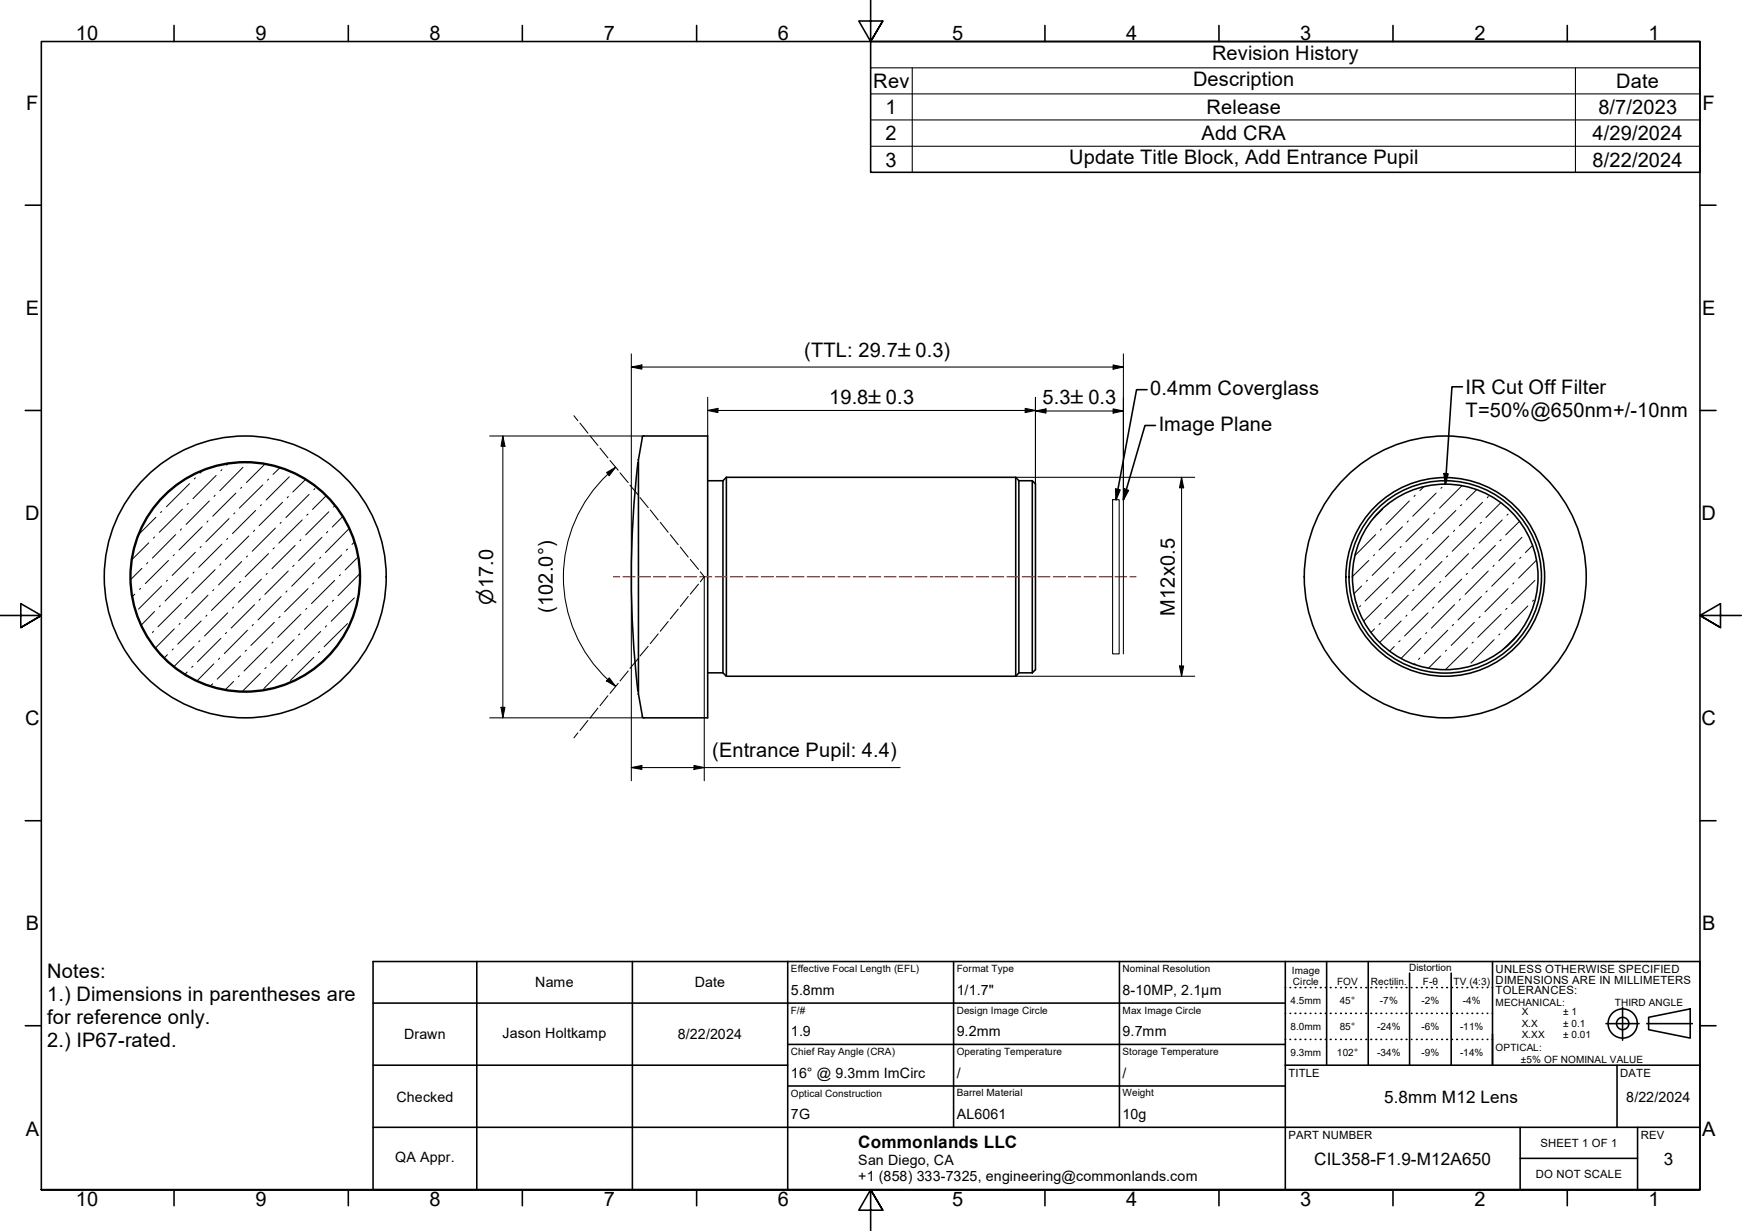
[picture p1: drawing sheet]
<svg xmlns="http://www.w3.org/2000/svg" width="420mm" height="297mm" viewBox="0 0 420 297" stroke-linecap="round" stroke-linejoin="round" font-family="sans-serif">
<!-- layer: Visible (ISO) -->
<g fill="none" stroke="#000" stroke-width=".38">
<path d="M153.8 111.8a241.1 241.1 0 0 0 0 54.8M153.9 111.6l-.1 .2M153.9 110.9v.1M154 111v56.4M154.9 105.5l-.9 5.4M155.3 105.1l-.4 .4M155.3 105.2h15.4v68h-15.4M170.7 116h3.7M174.4 116v46.4M175.2 115.2h69.8l.7 .8M175.2 115.2v48M175.2 115.2l-.8 .8"/>
<path d="M245 115.2v48M245.7 116h3.3l.7 .8v44.8l-.7 .8M245.7 116v46.4M249 116v46.4M153.8 166.6l.1 .2M153.9 167.4v.1M154 167.4l.9 5.4M154.9 172.9l.4 .3M170.7 162.4h3.7M174.4 162.4l.8 .8M175.2 163.2h69.8M249 162.4h-3.3l-.7 .8"/>
<circle cx="59.1" cy="139.2" r="34"/>
<circle cx="59.1" cy="139.2" r="27.8"/>
<circle cx="59.1" cy="139.2" r="27.6"/>
<circle cx="348.6" cy="139.2" r="22.4"/>
<circle cx="348.6" cy="139.2" r="23.2"/>
<circle cx="348.6" cy="139.2" r="24"/>
<circle cx="348.6" cy="139.2" r="34"/>
</g>
<!-- layer: Hatch (ISO) -->
<g fill="none" stroke="#000" stroke-width=".24">
<path d="M45.7 116.7l-5.6 5.6M47.1 115.3l-.2 .3M48.7 113.7l-.4 .5M51.9 119.5l-.3 .3M52.1 114.7l-5.6 5.6M53.5 113.3l-.2 .3M54.9 111.9l-.2 .4M56.9 119l-5.6 5.6M58.3 117.6l-.3 .2M58.6 112.8l-5.6 5.6M59.8 111.6v.1M63.4 117l-5.7 5.6"/>
<path d="M63.9 112l-4.5 4.4M64.8 115.6l-.3 .3M67.5 112.9l-1.7 1.6M69.5 119.8l-.2 .3M69.8 115l-5.6 5.6M73.7 115.7l-3.1 3M74.5 119.3l-5.5 5.6M75.9 117.9l-.2 .3M78.6 119.7l-3.2 3.2M341.3 119.5l-.2 .3M343.5 117.4l-1 1M346.4 119l-5.7 5.6"/>
<path d="M347.8 117.6l-.3 .2M352.7 117.1l-5.5 5.5M356.2 118.2l-2.6 2.4M359 119.8l-.3 .3M34.2 137.1l-2.6 2.7M35.6 135.7l-.2 .4M35.9 131l-4 4M37.3 129.6l-.3 .2M37.6 124.8l-4 4M39 123.4l-.3 .3M40.6 135.2l-5.5 5.6M42 133.8l-.2 .3"/>
<path d="M42.4 129l-5.6 5.7M43.8 127.6l-.3 .3M44 122.9l-5.6 5.5M45.4 139.4l-5.6 5.6M45.4 121.5l-.3 .2M46.8 138l-.3 .3M47.1 133.3l-5.6 5.6M48.5 131.9l-.2 .2M48.8 127.1l-5.6 5.6M50.2 125.7l-.3 .3M50.5 120.9l-5.6 5.6M51.9 137.5l-5.7 5.6"/>
<path d="M53.3 136.1l-.3 .3M53.5 131.3l-5.6 5.6M54.9 129.9l-.2 .3M55.2 125.1l-5.5 5.6M56.6 123.7l-.2 .3M58.3 135.5l-5.6 5.6M59.7 134.2l-.3 .2M60 129.3l-5.6 5.7M61.4 127.9l-.2 .4M61.7 123.2l-5.6 5.6M63.1 139.7l-5.6 5.6M63.1 121.8l-.3 .2"/>
<path d="M64.5 138.4l-.3 .2M64.8 133.6l-5.7 5.6M66.2 132.2l-.4 .2M66.4 127.4l-5.6 5.6M67.8 126l-.2 .3M68.1 121.2l-5.6 5.7M69.5 137.8l-5.6 5.6M70.9 136.4l-.3 .3M71.2 131.6l-5.6 5.6M72.6 130.2l-.3 .3M72.9 125.5l-5.7 5.5M74.3 124.1l-.3 .2"/>
<path d="M75.9 135.8l-5.5 5.7M77.3 134.5l-.2 .2M77.7 129.7l-5.7 5.6M79.1 128.3l-.4 .3M79.3 123.5l-5.6 5.6M80.7 122.1l-.2 .3M82.1 138.7l-.2 .2M82.4 133.9l-5.6 5.6M82.6 124.7l-2.5 2.5M83.8 132.5l-.3 .3M84.1 127.7l-5.6 5.6M85.4 130.9l-.5 .5"/>
<path d="M86.3 134.5l-3.1 3M86.7 138.5l-5.2 5.2M330.1 135.2l-3.8 3.9M331.5 133.8l-.2 .3M331.8 129l-5 5M333.2 127.6l-.3 .3M333.5 122.9l-2.3 2.2M334.8 121.5l-.2 .2M334.9 139.4l-5.7 5.6M336.3 138l-.3 .3M336.5 133.3l-5.5 5.6M337.9 131.9l-.2 .2"/>
<path d="M338.3 127.1l-5.7 5.6M339.7 125.7l-.3 .3M339.9 120.9l-5.6 5.6M341.3 137.5l-5.6 5.6M342.7 136.1l-.2 .3M343 131.3l-5.6 5.6M344.4 129.9l-.2 .3M344.7 125.1l-5.6 5.6M346.1 123.7l-.3 .3M347.8 135.5l-5.7 5.6M349.2 134.2l-.3 .2M349.4 129.3l-5.5 5.7"/>
<path d="M350.8 127.9l-.2 .4M351.2 123.2l-5.7 5.6M352.6 139.7l-5.7 5.6M352.6 121.8l-.4 .2M353.9 138.4l-.3 .2M354.2 133.6l-5.6 5.6M355.6 132.2l-.3 .2M355.9 127.4l-5.6 5.6M357.3 126l-.3 .3M357.6 121.2l-5.6 5.7M359 137.8l-5.6 5.6M360.4 136.4l-.3 .3"/>
<path d="M360.7 131.6l-5.7 5.6M362 121.3l-3.6 3.6M362.1 130.2l-.3 .3M362.3 125.5l-5.6 5.5M363.7 124.1l-.2 .2M365.4 135.8l-5.6 5.7M366.5 125.8l-3.3 3.3M366.8 134.5l-.3 .2M367.1 129.7l-5.6 5.6M368.2 128.5v.1M369.6 131.6l-1.7 1.7M370.6 135.2l-4.3 4.3"/>
<path d="M32.5 143.4l-.5 .5M33.9 142l-.2 .2M37 152.3l-.2 .3M37.3 147.6l-3.1 3.1M38.7 146.2l-.3 .2M39 141.4l-5.6 5.6M40.4 158l-.7 .7M40.4 140l-.3 .3M41.8 156.6l-.3 .2M42 151.8l-4.5 4.5M43.4 150.4l-.2 .3M43.8 145.6l-5.7 5.6"/>
<path d="M45.1 144.2l-.2 .3M46.8 156l-4.8 4.8M48.2 154.6l-.3 .3M48.5 149.8l-5.6 5.6M49.9 148.4l-.2 .3M50.2 143.6l-5.6 5.7M51.6 142.3l-.3 .2M53 158.8l-.3 .3M53.3 154l-5.7 5.7M54.7 152.6l-.3 .3M54.9 147.9l-5.6 5.6M56.3 146.5l-.2 .2"/>
<path d="M56.6 141.7l-5.6 5.6M58 158.3l-5.6 5.6M58 140.3l-.3 .3M59.4 156.9l-.3 .2M59.7 152.1l-5.6 5.6M61.1 150.7l-.3 .3M61.4 145.9l-5.6 5.7M62.8 144.5l-.3 .3M64.5 156.3l-5.6 5.6M65.8 154.9l-.2 .3M66.2 150.2l-5.7 5.6M67.6 148.8l-.4 .2"/>
<path d="M67.8 143.9l-5.6 5.7M69.2 142.6l-.2 .3M70.6 159.1l-.2 .3M70.9 154.4l-5.6 5.6M72.3 153l-.3 .2M72.6 148.2l-5.6 5.6M74 146.8l-.3 .3M74.3 142l-5.7 5.6M75.7 158.6l-5.7 5.6M75.7 140.6l-.3 .3M77.1 157.2l-.3 .3M77.3 152.4l-5.5 5.6"/>
<path d="M78.7 151l-.2 .3M79.1 146.2l-5.7 5.7M80.5 144.8l-.4 .3M80.7 140.1l-5.6 5.6M83.8 150.5l-5.6 5.6M85.5 144.3l-5.6 5.6M328.2 146.2l-.3 .2M328.4 141.4l-1.8 1.8M329.8 140l-.2 .3M331.5 151.8l-.8 .8M332.9 150.4l-.3 .3M333.2 145.6l-4.3 4.2"/>
<path d="M334.6 144.2l-.3 .3M336.3 156l-1.1 1.1M337.7 154.6l-.3 .3M337.9 149.8l-5.1 5.2M339.3 148.4l-.2 .3M339.7 143.6l-5.7 5.7M341.1 142.3l-.4 .2M342.5 158.8l-.4 .3M342.7 154l-4.8 4.9M344.1 152.6l-.2 .3M344.4 147.9l-5.6 5.6M345.8 146.5l-.3 .2"/>
<path d="M346.1 141.7l-5.6 5.6M347.5 158.3l-2.9 2.8M347.5 140.3l-.3 .3M348.9 156.9l-.3 .2M349.2 152.1l-5.7 5.6M350.6 150.7l-.3 .3M350.8 145.9l-5.6 5.7M352.2 144.5l-.2 .3M353.9 156.3l-5.2 5.2M355.3 154.9l-.3 .3M355.6 150.2l-5.6 5.6M357 148.8l-.3 .2"/>
<path d="M357.3 143.9l-5.6 5.7M358.7 142.6l-.3 .3M360.4 154.4l-5.6 5.6M361.8 153l-.3 .2M362.1 148.2l-5.7 5.6M363.5 146.8l-.3 .3M363.7 142l-5.6 5.6M365.1 140.6l-.2 .3M366.1 153.1l-3.5 3.5M368.5 146.2l-5.6 5.7M369.9 144.8l-.3 .3M370.2 140.1l-5.6 5.6"/>
<path d="M45.1 162.2l-.5 .5M46.5 160.8l-.3 .2M51.3 165l-.3 .3M51.6 160.2l-4 4.1M56.3 164.5l-1.9 1.9M57.7 163.1l-.2 .2M62.8 162.5l-4.3 4.2M64.2 161.1l-.3 .2M69.2 160.5l-5.6 5.7M341.1 160.2h.1"/>
</g>
<!-- layer: Border (ISO) -->
<g fill="none" stroke="#000" stroke-width=".38">
<path d="M42 6.1v3.9M84 6.1v3.9M126 6.1v3.9M168 6.1v3.9M210 0v10l-2.9-4.9h5.8l-2.9 4.9 2.9-4.9M252 6.1v3.9M294 6.1v3.9M336 6.1v3.9M378 6.1v3.9M6.1 49.5h3.9M410 49.5h3.9M6.1 99h3.9"/>
<path d="M410 99h3.9M0 148.5h10l-5-2.8v5.7l5-2.9-5 2.9M420 148.5h-10l5-2.8v5.7l-5-2.9 5 2.9M6.1 198h3.9M410 198h3.9M6.1 247.5h3.9M410 247.5h3.9M10 287.1v-277.1h400v277.1h-400h400M42 287.1v3.8M84 287.1v3.8M126 287.1v3.8M168 287.1v3.8"/>
<path d="M212.9 292l-2.9-4.9 2.9 4.9h-5.8l2.9-4.9v9.9M252 287.1v3.8M294 287.1v3.8M336 287.1v3.8M378 287.1v3.8"/>
</g>
<!-- layer: Sketch Geometry (ISO) -->
<g fill="none" stroke="#f00" stroke-width=".25">
<path d="M148 139.2h1.5M150.2 139.2h3M153.9 139.2h3M157.6 139.2h3M161.4 139.2h2.9M165 139.2h3M168.7 139.2h3M172.5 139.2h2.9M176.1 139.2h3M179.9 139.2h2.9M183.6 139.2h3M187.3 139.2h2.9"/>
<path d="M191 139.2h2.9M194.7 139.2h3M198.4 139.2h3M202.1 139.2h3M205.8 139.2h3M209.5 139.2h3M213.2 139.2h3M216.9 139.2h3M220.7 139.2h2.9M224.3 139.2h3M228 139.2h3M231.8 139.2h3"/>
<path d="M235.5 139.2h2.9M239.2 139.2h2.9M242.9 139.2h3M246.6 139.2h3M250.3 139.2h2.9M254 139.2h3M257.7 139.2h3M261.4 139.2h3M265.1 139.2h3M268.9 139.2h2.9M272.5 139.2h1.5"/>
</g>
<g fill="none" stroke="#000" stroke-width=".25">
<path d="M138.4 100.3l1 1.2M139.9 102.1l1.9 2.4M142.3 105.1l1.9 2.4M144.7 108.1l1.9 2.4M147.1 111.1l2 2.4M149.5 114.1l2 2.3M152 117.1l1.9 2.3M154.4 120.1l1.9 2.4M156.8 123l1.9 2.5M159.3 126l1.9 2.4M161.7 129l1.9 2.4M164.1 132l1.9 2.4"/>
<path d="M166.5 135l2 2.4M168.9 138l1 1.2-1 1.2M268.4 120.6h1.5v37.2h-1.5zM271 120.6v37.2M153.9 158.9l-1.9 2.4M156.3 155.9l-1.9 2.4M158.7 153l-1.9 2.3M161.2 150l-1.9 2.3M163.6 147l-1.9 2.3M166 143.9l-1.9 2.5M168.5 141l-2 2.4M139.4 176.8l-1 1.2"/>
<path d="M141.8 173.8l-1.9 2.5M144.2 170.9l-1.9 2.4M146.6 167.9l-1.9 2.4M149.1 164.9l-2 2.4M151.5 161.9l-2 2.4"/>
</g>
<!-- layer: Title (ISO) -->
<g fill="none" stroke="#000" stroke-width=".38">
<path d="M115 232v55.1M152.5 232v55.1M190 232h-100v55.1h62.5M190 232h220v55.1h-220M190 232v55.1M230 232v40M270 232v40M310 238.3h.1M310 232v55.1M311.1 238.3h.2M312.4 238.3h.1M313.6 238.3h.2"/>
<path d="M314.8 238.3h.2M316 238.3h.2M317.2 238.3h.2M318.5 238.3h.1M319.7 238.3h.1M320 232v25M320.9 238.3h.2M322.1 238.3h.2M323.3 238.3h.2M324.5 238.3h.2M325.8 238.3h.1M327 238.3h.2"/>
<path d="M328.2 238.3h.2M329.4 238.3h.2M330 232v25M330.6 238.3h.2M331.9 238.3h.1M333.1 238.3h.1M334.3 238.3h.2M335.5 238.3h.2M336.7 238.3h.2M337.9 238.3h.2M339.2 238.3h.1M340 234.8v22.2"/>
<path d="M340.4 238.3h.2M341.6 238.3h.2M342.8 238.3h.2M344 238.3h.2M345.2 238.3h.2M346.5 238.3h.1M347.7 238.3h.2M348.9 238.3h.2M350 234.8v22.2M350.1 238.3h.2M351.3 238.3h.2M352.6 238.3h.1"/>
<path d="M353.8 238.3h.2M355 238.3h.2M356.2 238.3h.2M357.5 238.3h.1M358.7 238.3h.1M359.9 238.3h.1M360 232v25M90 257h100M90 242h220M190 252h120M310 244.5h.1M310 250.8h.1"/>
<path d="M310 257h100M311.1 244.5h.2M311.1 250.8h.2M312.4 244.5h.1M312.4 250.8h.1M313.6 244.5h.2M313.6 250.8h.2M314.8 244.5h.2M314.8 250.8h.2M316 244.5h.2M316 250.8h.2M317.2 244.5h.2"/>
<path d="M317.2 250.8h.2M318.5 244.5h.1M318.5 250.8h.1M319.7 244.5h.1M319.7 250.8h.1M320.9 244.5h.2M320.9 250.8h.2M322.1 244.5h.2M322.1 250.8h.2M323.3 244.5h.2M323.3 250.8h.2M324.5 244.5h.2"/>
<path d="M324.5 250.8h.2M325.8 244.5h.1M325.8 250.8h.1M327 244.5h.2M327 250.8h.2M328.2 244.5h.2M328.2 250.8h.2M329.4 244.5h.2M329.4 250.8h.2M330.6 244.5h.2M330.6 250.8h.2M331.9 244.5h.1"/>
<path d="M331.9 250.8h.1M333.1 244.5h.1M333.1 250.8h.1M334.3 244.5h.2M334.3 250.8h.2M335.5 244.5h.2M335.5 250.8h.2M336.7 244.5h.2M336.7 250.8h.2M337.9 244.5h.2M337.9 250.8h.2M339.2 244.5h.1"/>
<path d="M339.2 250.8h.1M340.4 244.5h.2M340.4 250.8h.2M341.6 244.5h.2M341.6 250.8h.2M342.8 244.5h.2M342.8 250.8h.2M344 244.5h.2M344 250.8h.2M345.2 244.5h.2M345.2 250.8h.2M346.5 244.5h.1"/>
<path d="M346.5 250.8h.1M347.7 244.5h.2M347.7 250.8h.2M348.9 244.5h.2M348.9 250.8h.2M350.1 244.5h.2M350.1 250.8h.2M351.3 244.5h.2M351.3 250.8h.2M352.6 244.5h.1M352.6 250.8h.1M353.8 244.5h.2"/>
<path d="M353.8 250.8h.2M355 244.5h.2M355 250.8h.2M356.2 244.5h.2M356.2 250.8h.2M357.5 244.5h.1M357.5 250.8h.1M358.7 244.5h.1M358.7 250.8h.1M359.9 244.5h.1M359.9 250.8h.1M387.3 247h8.1"/>
<path d="M390 257v15M391.4 243v8M397.2 247h11M397.6 245.5l10.1-2.1v7.1l-10.1-2zM90 272h320M190 262.1h120M366.6 279.5h28.4M366.6 272v15.1M395 272v15.1M152.5 287.1h37.5"/>
<circle cx="391.4" cy="247" r="3.5"/>
<circle cx="391.4" cy="247" r="1.49"/>
</g>
<!-- layer: 0 -->
<path d="M190 287.1h100" fill="none" stroke="#000" stroke-width=".24"/>
<!-- layer: Symbol (ISO) -->
<path d="M210 10h200v31.6h-200zM276.7 94h-2.6l-4.9 26.6M352.7 93.3h-2.5l-1.6 23.5M269.1 118l1 .2-.9 2.4zM271.2 118l1 .3-1.2 2.3zM278.7 102.7h-2.5l-5.2 17.9M348.3 114.3h.9l-.6 2.5z" fill="none" stroke="#000" stroke-width=".38"/>
<path d="M210 16.4h200M220 16.4v25.2M380 16.4v25.2M210 22.7h200M210 28.9h200M210 35.3h200" fill="none" stroke="#000" stroke-width=".25"/>
<!-- layer: Dimension (ISO) -->
<g fill="none" stroke="#000" stroke-width=".25">
<path d="M152.3 88.6l2.5-.5v1zM152.3 88.6h118.7M152.3 85.4v103M170.7 99l2.5-.5v1.1zM170.7 99h79M170.7 95.9v9.3M247.3 98.5l2.4 .5-2.4 .6zM249.7 99.2l2.6-.5v1zM249.7 99.2h21.3M249.7 95.9v20.9M268.5 88.1l2.5 .5-2.5 .5zM268.5 98.7l2.5 .5-2.5 .5z"/>
<path d="M271 85.4v35.2M118.1 105.2h37.2M121.3 105.2l.5 2.5h-1zM121.3 105.2v68M146.3 114l2.2-1.2-1.6 2zM146.6 114.4a34 34 0 0 0 0 49.6M148.5 112.8l-1.9 1.6M245 115.2h43.2M285 115.2l.5 2.5h-1zM285 115.2v48M169.9 139.2v49.2M118.1 173.2h37.2"/>
<path d="M120.8 170.7h1l-.5 2.5zM146.6 163.9l1.9 1.7M146.9 163.6l1.6 2-2.2-1.3zM245 163.2h43.2M284.5 160.7h1l-.5 2.5zM152.3 185.2l2.5-.5v1zM152.3 185.2h64.8M167.4 184.7l2.5 .5-2.5 .5z"/>
</g>
<g fill="#000">
<path d="M152.3 88.6l2.5-.5v1zM170.7 99l2.5-.5v1.1zM247.3 98.5l2.4 .5-2.4 .6zM249.7 99.2l2.6-.5v1zM268.5 88.1l2.5 .5-2.5 .5zM268.5 98.7l2.5 .5-2.5 .5zM121.3 105.2l.5 2.5h-1zM146.3 114l2.2-1.2-1.6 2zM285 115.2l.5 2.5h-1zM120.8 170.7h1l-.5 2.5zM146.9 163.6l1.6 2-2.2-1.3zM284.5 160.7h1l-.5 2.5z"/>
<path d="M152.3 185.2l2.5-.5v1zM167.4 184.7l2.5 .5-2.5 .5z"/>
</g>
<!-- layer: Symbol (ISO) -->
<path d="M269.1 118l1 .2-.9 2.4zM271.2 118l1 .3-1.2 2.3zM348.3 114.3h.9l-.6 2.5z" fill="#000"/>
<g font-size="4.8">
<text x="18.3" y="9.6">10</text>
<text x="61.7" y="9.6">9</text>
<text x="103.6" y="9.6">8</text>
<text x="145.7" y="9.6">7</text>
<text x="187.6" y="9.6">6</text>
<text x="229.6" y="9.6">5</text>
<text x="271.7" y="9.6">4</text>
<text x="313.6" y="9.6">3</text>
<text x="355.7" y="9.6">2</text>
<text x="397.6" y="9.6">1</text>
<text x="292.4" y="14.4">Revision History</text>
<text x="210.6" y="21.2">Rev</text>
<text x="287.8" y="20.8">Description</text>
<text x="389.8" y="21.2">Date</text>
<text x="6.3" y="26.5">F</text>
<text x="213.6" y="27.5">1</text>
<text x="291" y="27.5">Release</text>
<text x="385.5" y="27.5">8/7/2023</text>
<text x="410.7" y="26.5">F</text>
<text x="213.6" y="33.9">2</text>
<text x="289.8" y="33.9">Add CRA</text>
<text x="384.1" y="33.9">4/29/2024</text>
<text x="213.6" y="40.2">3</text>
<text x="257.9" y="39.7">Update Title Block, Add Entrance Pupil</text>
<text x="384.1" y="40.2">8/22/2024</text>
<text x="6.2" y="76.1">E</text>
<text x="410.5" y="76.1">E</text>
<text x="194" y="86">(TTL: 29.7±0.3)</text>
<text x="277.4" y="95.3">0.4mm Coverglass</text>
<text x="353.5" y="95">IR Cut Off Filter</text>
<text x="200" y="97.5">19.8±0.3</text>
<text x="251.5" y="97.6">5.3±0.3</text>
<text x="353.5" y="100.6">T=50%@650nm+/-10nm</text>
<text x="279.5" y="103.9">Image Plane</text>
<text x="6.1" y="125.5">D</text>
<text x="410.4" y="125.5">D</text>
<text x="133.3" y="147.9" transform="rotate(-90 133.3 147.9)">(102.0°)</text>
<text x="283.4" y="148.6" transform="rotate(-90 283.4 148.6)">M12x0.5</text>
<text x="6.1" y="175.1">C</text>
<text x="410.4" y="175.1">C</text>
<text x="171.8" y="182.6">(Entrance Pupil: 4.4)</text>
<text x="6.2" y="224.5">B</text>
<text x="410.5" y="224.5">B</text>
<text x="11.4" y="236.1">Notes:</text>
<text x="11.4" y="241.6">1.) Dimensions in parentheses are</text>
<text x="11.4" y="247.1">for reference only.</text>
<text x="11.4" y="252.7">2.) IP67-rated.</text>
<text x="6.2" y="274.1">A</text>
<text x="410.5" y="274.1">A</text>
<text x="18.3" y="290.9">10</text>
<text x="61.7" y="290.9">9</text>
<text x="103.6" y="290.9">8</text>
<text x="145.7" y="290.9">7</text>
<text x="187.6" y="290.9">6</text>
<text x="229.6" y="290.9">5</text>
<text x="271.7" y="290.9">4</text>
<text x="313.6" y="290.9">3</text>
<text x="355.7" y="290.9">2</text>
<text x="397.6" y="290.9">1</text>
</g>
<text font-size="4.6" x="118.9" y="145.9" transform="rotate(-90 118.9 145.9)">⌀17.0</text>
<g font-size="4.1">
<text x="333.8" y="266.1">5.8mm M12 Lens</text>
<text x="207" y="277.1">Commonlands LLC</text>
<text x="317" y="281">CIL358-F1.9-M12A650</text>
<text x="401.3" y="281">3</text>
</g>
<g font-size="3.4">
<text x="129.1" y="238.2">Name</text>
<text x="167.6" y="238.2">Date</text>
<text x="190.8" y="240">5.8mm</text>
<text x="230.8" y="240">1/1.7&quot;</text>
<text x="270.8" y="240">8-10MP, 2.1µm</text>
<text x="97.5" y="250.7">Drawn</text>
<text x="121.2" y="250.4">Jason Holtkamp</text>
<text x="163.5" y="250.8">8/22/2024</text>
<text x="190.8" y="250">1.9</text>
<text x="230.8" y="250">9.2mm</text>
<text x="270.8" y="250">9.7mm</text>
<text x="190.8" y="260">16° @ 9.3mm ImCirc</text>
<text x="230.8" y="260">/</text>
<text x="270.8" y="260">/</text>
<text x="95.6" y="265.8">Checked</text>
<text x="392.2" y="265.8">8/22/2024</text>
<text x="190.8" y="270.1">7G</text>
<text x="230.8" y="270.1">AL6061</text>
<text x="270.8" y="270.1">10g</text>
<text x="95.3" y="280.5">QA Appr.</text>
<text x="207" y="281.1">San Diego, CA</text>
<text x="207" y="285">+1 (858) 333-7325, engineering@commonlands.com</text>
</g>
<g font-size="2.7">
<text x="360.7" y="234.8">UNLESS OTHERWISE SPECIFIED</text>
<text x="360.7" y="237.3">DIMENSIONS ARE IN MILLIMETERS</text>
<text x="360.7" y="239.8">TOLERANCES:</text>
<text x="310.8" y="259.8">TITLE</text>
<text x="390.8" y="259.8">DATE</text>
<text x="310.8" y="274.8">PART NUMBER</text>
<text x="395.7" y="274.8">REV</text>
<text x="371.5" y="276.8">SHEET 1 OF 1</text>
<text x="370.5" y="284.3">DO NOT SCALE</text>
</g>
<g font-size="2.4">
<text x="190.8" y="234.6">Effective Focal Length (EFL)</text>
<text x="230.8" y="234.6">Format Type</text>
<text x="270.8" y="234.6">Nominal Resolution</text>
<text x="311.6" y="235">Image</text>
<text x="311.8" y="237.8">Circle</text>
<text x="322.5" y="237.7">FOV</text>
<text x="330.6" y="237.7">Rectilin.</text>
<text x="339.9" y="234.3">Distortion</text>
<text x="343.2" y="237.7">F-θ</text>
<text x="350.6" y="237.7">TV (4:3)</text>
<text x="190.8" y="244.6">F/#</text>
<text x="230.8" y="244.6">Design Image Circle</text>
<text x="270.8" y="244.6">Max Image Circle</text>
<text x="311.3" y="242.3">4.5mm</text>
<text x="323.2" y="242.3">45°</text>
<text x="332.8" y="242.3">-7%</text>
<text x="342.8" y="242.3">-2%</text>
<text x="352.8" y="242.3">-4%</text>
<text x="360.7" y="242.7">MECHANICAL:</text>
<text x="367" y="245">X</text>
<text x="377" y="245">± 1</text>
<text x="389.5" y="242.7">THIRD ANGLE</text>
<text x="311.3" y="248.5">8.0mm</text>
<text x="323.2" y="248.5">85°</text>
<text x="332.2" y="248.5">-24%</text>
<text x="342.8" y="248.5">-6%</text>
<text x="352.2" y="248.5">-11%</text>
<text x="367" y="247.8">X.X</text>
<text x="367" y="250.6">X.XX</text>
<text x="377" y="247.8">± 0.1</text>
<text x="377" y="250.6">± 0.01</text>
<text x="190.8" y="254.6">Chief Ray Angle (CRA)</text>
<text x="230.8" y="254.6">Operating Temperature</text>
<text x="270.8" y="254.6">Storage Temperature</text>
<text x="311.3" y="254.7">9.3mm</text>
<text x="322.5" y="254.8">102°</text>
<text x="332.2" y="254.7">-34%</text>
<text x="342.8" y="254.7">-9%</text>
<text x="352.2" y="254.7">-14%</text>
<text x="360.7" y="253.7">OPTICAL:</text>
<text x="366.8" y="256.5">±5% OF NOMINAL VALUE</text>
<text x="190.8" y="264.6">Optical Construction</text>
<text x="230.8" y="264.5">Barrel Material</text>
<text x="270.8" y="264.5">Weight</text>
</g>
</svg>
